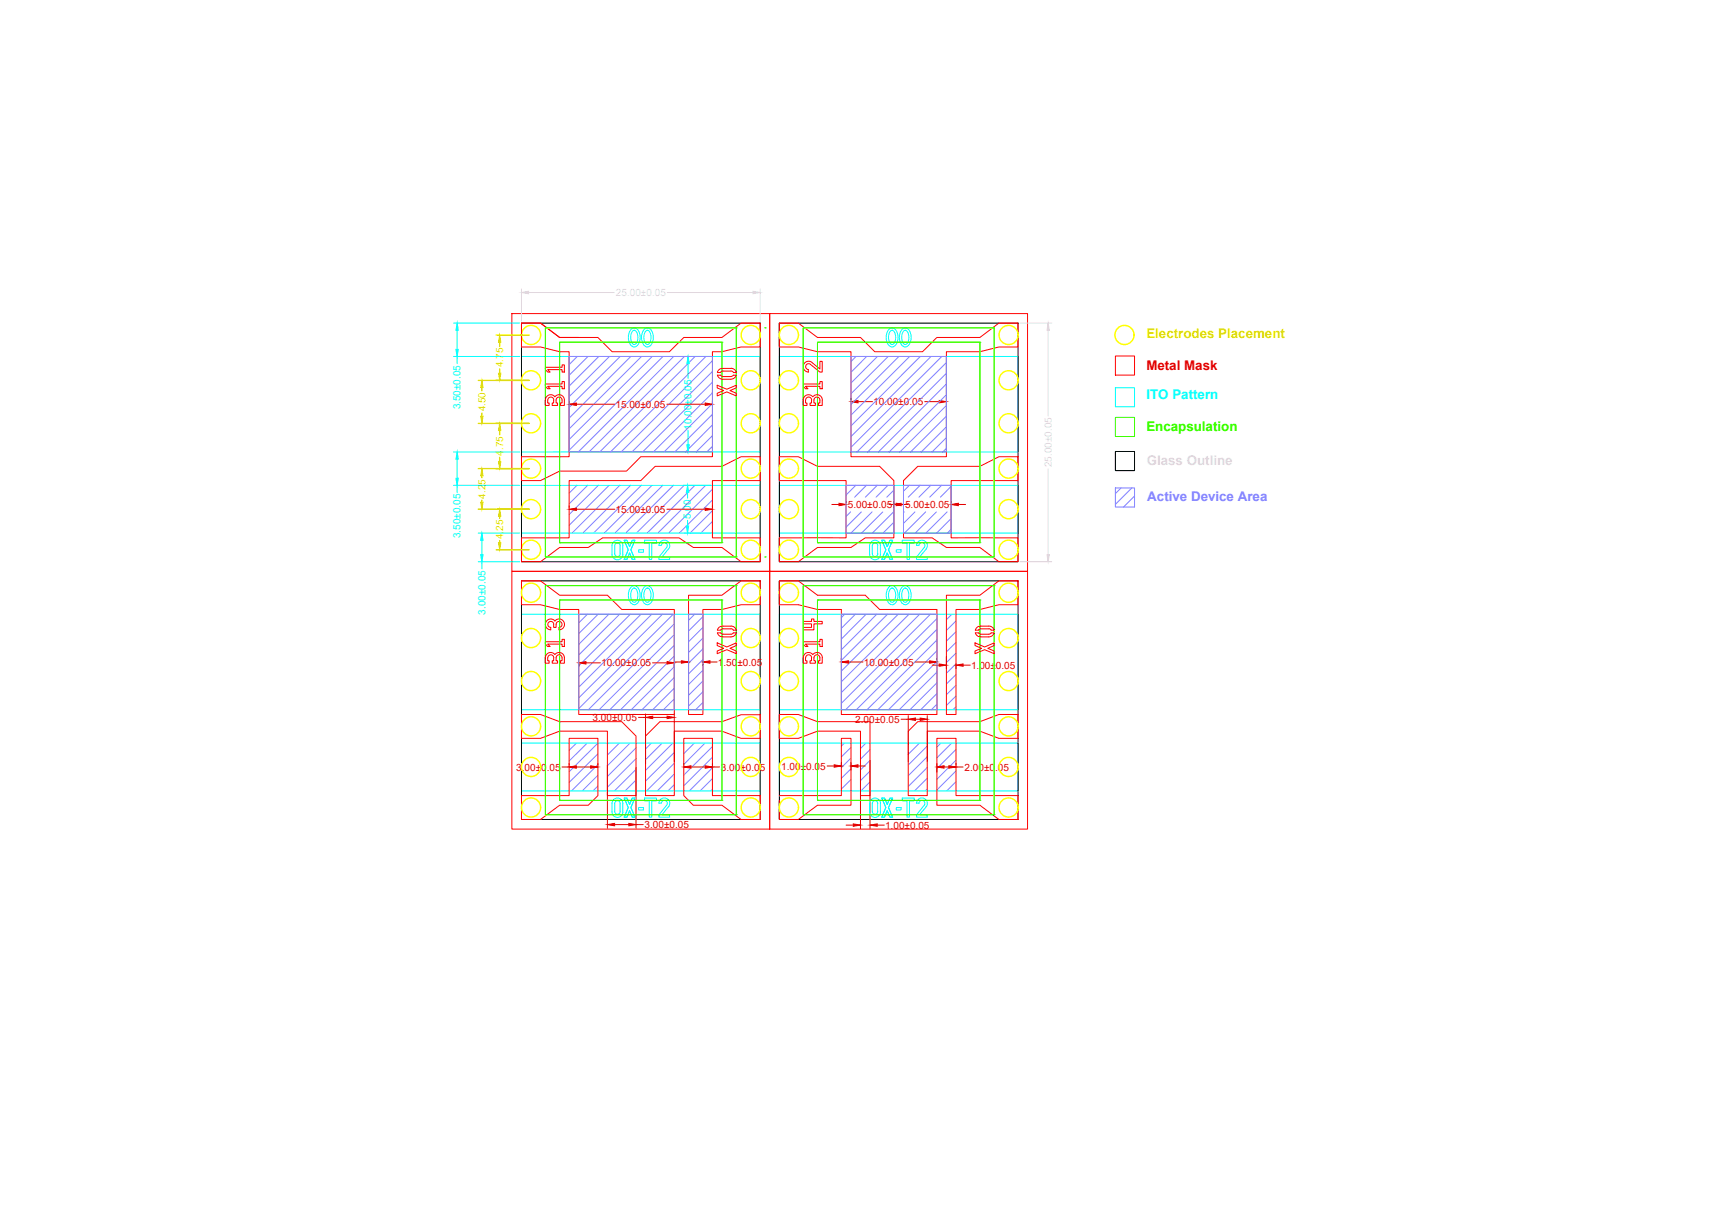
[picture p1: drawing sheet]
<svg xmlns="http://www.w3.org/2000/svg" width="297mm" height="210mm" viewBox="0 0 297 210" stroke-linecap="round" stroke-linejoin="round" font-family="sans-serif">
<!-- layer: Metal Mask edges -->
<g fill="none" stroke="#f00" stroke-width=".17">
<path d="M88.9 54.5h44.8v44.8h-44.8zM90.6 56.1h3.3l3.3 2.5h3.3M90.6 56.1h3.3l3.3 2.5h6.7l2.4 2.5h10l2.5-2.5h6.6l3.3-2.5h3.4v4.2h-3.4l-3.3 .8h-1.6v18.3h-12.5l-2.5 2.5h-11.6l-3.3 1.6h-3.3v-4.1h8.3v-18.3h-1.7l-3.3-.8h-3.3zM133.7 54.5h44.8v44.8h-44.8zM135.4 56.1h3.3l3.3 2.5h7.5l2.4 2.5h8.3l2.5-2.5h7.5l3.3-2.5h3.3v4.2h-3.3l-3.3 .8h-5.8v18.3h-16.6v-18.3h-5.8l-3.3-.8h-3.3zM94.7 63.8h2.9v-.4h.4v1.3h-.4v-.5h-2.5l.5 .5h-.5l-.4-.5zM94.7 66.7h2.9v-.4h.4v1.2h-.4v-.4h-2.5l.5 .4h-.5l-.4-.4zM96.4 68.9a.92 .92 0 0 0-1-.3 .92 .92 0 0 0-.7 .9v.9h.7v-.4h-.3v-.5a.53 .53 0 0 1 .6-.5 .53 .53 0 0 1 .5 .5v.5h-.3v.4h1v-.4h-.3v-.5a.52 .52 0 0 1 .5-.5 .52 .52 0 0 1 .5 .5v.5h-.2v.4h.6v-.9M96.4 68.9a.92 .92 0 0 1 1-.3 .92 .92 0 0 1 .6 .9M124.6 66.9l1.7 .7 1.6-.7v.5l-1.1 .5 1.1 .4v.5l-1.6-.7-1.7 .7v-.5l1.1-.4-1.1-.5zM124.6 65.2a.99 .99 0 0 0 1 .7h1.4a.94 .94 0 0 0 .9-.7h-.5M124.6 65.2h.6l.4 .2"/>
<path d="M124.6 64.7h.6M125.6 64.5h1.4M125.6 65.4h1.4M125.6 64.5l-.4 .2M127 64.5l.4 .2M127.4 64.7h.5M127.4 65.2l-.4 .2M127.9 64.7a.89 .89 0 0 0-.9-.7h-1.4a.94 .94 0 0 0-1 .7M135.4 79.4h3.3l3.3 1.6h10.8l2.5 2.5v10h-5l-2.5 1.6h-5.8l-3.3 2.5h-3.3v-4.1h11.6v-10h-11.6zM139.5 66.7h2.9v-.4h.4v1.2h-.4v-.4h-2.5l.4 .4h-.4l-.4-.4zM139.9 69.5a.51 .51 0 0 1 .6-.5 .51 .51 0 0 1 .5 .5v.5h-.3v.4h.9v-.4h-.2v-.5a.52 .52 0 0 1 .5-.5 .52 .52 0 0 1 .5 .5v.5h-.2v.4h.6v-.9M140.4 64.2v.5"/>
<path d="M141 63l1.4 1.1v-1.3h.4v1.9h-.4l-1.6-1.4a.51 .51 0 0 0-.8 .2 .51 .51 0 0 0 .4 .7M141.1 63a.94 .94 0 0 0-1.5 .4 .94 .94 0 0 0 .8 1.2M142.8 69.5a.94 .94 0 0 0-.6-.9 .94 .94 0 0 0-1 .3 .92 .92 0 0 0-1.1-.3 .92 .92 0 0 0-.6 .9v.9h.7v-.4h-.3v-.5M193.8 61.9h3.3v3.3h-3.3zM88.9 99.3h44.8v44.8h-44.8zM98.9 83.5h12.4l2.5-2.5h11.6l3.3-1.6h3.4v4.1h-8.3v10h8.3v4.1h-3.4l-3.3-2.5h-5l-2.4-1.6h-13.3l-2.5 1.6h-5l-3.3 2.5h-3.3v-4.1h8.3zM133.7 99.3h44.8v44.8h-44.8zM159.4 81h10.8l3.3-1.6h3.3v4.1h-11.6v10h11.6v4.1h-3.3l-3.3-2.5h-5.8l-2.5-1.6h-5v-10zM90.6 100.9h3.3l3.3 2.5h8.3l2.5 2.5h9.1v18.2h-16.6v-18.2h-3.3l-3.3-.8h-3.3zM94.7 111.5h2.9v-.4h.4v1.2h-.4v-.4h-2.5l.5 .4h-.5l-.4-.4zM96.4 113.7a.92 .92 0 0 0-1-.3 .92 .92 0 0 0-.7 .9v.9h.7v-.4h-.3v-.5a.53 .53 0 0 1 .6-.5 .53 .53 0 0 1 .5 .5v.5h-.3v.4h1v-.4h-.3v-.5a.52 .52 0 0 1 .5-.5 .52 .52 0 0 1 .5 .5v.5h-.2v.4h.6v-.9a.92 .92 0 0 0-.6-.9 .92 .92 0 0 0-1 .3M96.4 107.9a.94 .94 0 0 1 1.6 .2 .94 .94 0 0 1-.9 1.3v-.4a.52 .52 0 0 0 .5-.5 .52 .52 0 0 0-.5-.5 .52 .52 0 0 0-.5 .5v.5h-.4v-.5a.52 .52 0 0 0-.5-.5 .52 .52 0 0 0-.5 .5 .52 .52 0 0 0 .5 .5v.4a.94 .94 0 0 1-.9-1.3 .94 .94 0 0 1 1.6-.2"/>
<path d="M119.6 103.4h5.8l3.3-2.5h3.4v4.2h-3.4l-3.3 .8h-3.3v18.2h-2.5zM124.6 111.7l1.7 .7 1.6-.7v.5l-1.1 .5 1.1 .4v.5l-1.6-.7-1.7 .7v-.5l1.1-.4-1.1-.5zM124.6 110a.95 .95 0 0 0 1 .7h1.4a.94 .94 0 0 0 .9-.7h-.5M124.6 109.5h.6M125.2 109.5l.4-.3 1.5 .1 .3 .2M127.4 109.5h.5M127.4 110l-.4 .2h-1.4l-.4-.2h-.6M127.9 109.5a.89 .89 0 0 0-.9-.7h-1.4a.94 .94 0 0 0-1 .7M135.4 100.9h3.3l3.3 2.5h8.3l2.5 2.5h9.9v18.2h-16.6v-18.2h-4.1l-3.3-.8h-3.3zM139.5 108h1.5v-.4h.4v.4h1.4v.4h-1.4v1h-1.9v-.4h1.5v-.6h-1.5zM139.5 111.5h2.9v-.4h.4v1.2h-.4v-.4h-2.5l.4 .4h-.4l-.4-.4zM139.9 114.3a.51 .51 0 0 1 .6-.5 .51 .51 0 0 1 .5 .5v.5h-.3v.4h.9v-.4h-.2v-.5a.52 .52 0 0 1 .5-.5 .52 .52 0 0 1 .5 .5v.5h-.2v.4h.6v-.9a.94 .94 0 0 0-.6-.9 .94 .94 0 0 0-1 .3 .92 .92 0 0 0-1.1-.3 .92 .92 0 0 0-.6 .9v.9h.7v-.4h-.3v-.5"/>
<path d="M164.4 103.4h5.8l3.3-2.5h3.3v4.2h-3.3l-3.3 .8h-4.1v18.2h-1.7zM169.4 111.7l1.6 .7 1.7-.7v.5l-1.1 .5 1.1 .4v.5l-1.7-.7-1.6 .7v-.5l1.1-.4-1.1-.5zM169.4 109.5h.6M170 109.5l.4-.3 1.5 .1 .3 .2M172.2 109.5h.5M172.2 110l-.4 .2h-1.4l-.4-.2h-.6a.94 .94 0 0 0 1 .7h1.4a.94 .94 0 0 0 .9-.7h-.5M172.7 109.5a.89 .89 0 0 0-.9-.7h-1.4a.94 .94 0 0 0-1 .7M90.6 124.1h3.3l3.3 1.3h10.8l2.5 2.5v10.3h-5v-11.2h-8.3l-3.3 1.3h-3.3zM98.9 128.3h5v9.9l-1.7 1.7h-5l-3.3 2.5h-3.3v-4.2h8.3zM112.1 127.9l2.5-2.5h10.8l3.3-1.2h3.4v4.1h-3.4l-3.3-1.3h-8.3v11.2h-5zM118.8 128.3h5v9.9h8.3v4.2h-3.4l-3.3-2.5h-5l-1.6-1.7zM135.4 138.2h10.7v-9.9h1.7v11.6h-5.8l-3.3 2.5h-3.3v-3.3"/>
<path d="M135.4 124.1h3.3l3.3 1.3h9.1v12.8h-1.6v-11.2h-7.5l-3.3 1.3h-3.3zM157.8 127l1.6-1.6h10.8l3.3-1.3h3.3v4.2h-3.3l-3.3-1.3h-9.1v11.2h-3.3zM162.7 128.3h3.4v9.9h10.7v4.2h-3.3l-3.3-2.5h-7.5z"/>
</g>
<!-- layer: Metal Dimensions -->
<g fill="none" stroke="#d00" stroke-width=".17">
<path d="M98.9 69.6v.3M100.1 70.2h6.7M115.8 70.2h6.7M123.8 69.6v.3M147.8 69.2v.3M149 69.8h2.6M160.6 69.8h2.5M164.4 69.2v.3M98.9 87.9v.3M100.1 88.5h6.7M115.8 88.5h6.7M123.8 87.9v.3"/>
<path d="M144.5 87.7h1.2M147 87v.3M154.4 87.7h1.3M155.3 87v1.2M156.5 87.7h1.3M156.9 87v1.2M165.2 87v.3M166.5 87.7h1.2M100.5 115.3v.5M101.8 115.2h2.5M113.3 115.2h2.6M117.1 115.3v.5"/>
<path d="M117.1 115h1.3M119.6 114.1v1.6M122.1 115.3v.4M123.3 115h1.3M146.1 114.4v.3M147.4 115h2.5M159 115h2.5M161.9 115.6h1.2M162.7 114.4v.3M164.4 114.1v2.1M166.1 115.3v.9M167.3 115.6h1.2"/>
<path d="M97.6 133.3h1.3M98.9 132.7v.3M100.1 133.3h2.5M103.9 132.7v.3M105.5 133v10.9M110.5 133.4v10.5M110.9 124.7h1.2M112.1 124v8.8M113.4 124.7h2.5M117.1 124v8.3M118.8 132.7v.3M120 133.3h2.5"/>
<path d="M123.8 132.7v.3M123.8 133.3h1.2M143.7 133.1h1.2M146.1 132.5v.5M147.8 132.5v1.3M149 133.1h1.3M149.5 133v11M151.1 132.1v11.9M156.5 125h1.3M157.8 124.4v7.9M159 125h.8M161.1 124.4v7.9"/>
<path d="M162.7 132.7v1.5M164 133.3h.8M166.1 133.3h1.2M166.1 132.7v.3M106.8 143.3h2.4M110.5 143.3h1.2M147 143.4h1.2M152.4 143.4h1.2"/>
</g>
<g fill="#d00" stroke="#d00" stroke-width=".17">
<path d="M147.8 69.8l1.2-.2v.4z"/>
<path d="M163.1 69.6l1.3 .2-1.3 .2z"/>
<path d="M155.3 87.7l1.2-.3v.5z"/>
<path d="M145.7 87.4l1.3 .3-1.3 .2z"/>
<path d="M155.7 87.4l1.2 .3-1.2 .2z"/>
<path d="M165.2 87.7l1.3-.3v.5z"/>
<path d="M98.9 70.2l1.2-.2v.4z"/>
<path d="M122.5 70l1.3 .2-1.3 .2z"/>
<path d="M98.9 88.5l1.2-.2v.4z"/>
<path d="M122.5 88.3l1.3 .2-1.3 .2z"/>
<path d="M100.5 115.2l1.3-.2v.4z"/>
<path d="M115.9 115l1.2 .2-1.2 .2z"/>
<path d="M102.6 133.1l1.3 .2-1.3 .2z"/>
<path d="M98.9 133.3l1.2-.2v.4z"/>
<path d="M105.5 143.3l1.3-.2v.4z"/>
<path d="M109.2 143.1l1.3 .2-1.3 .2z"/>
<path d="M115.9 124.4l1.2 .3-1.2 .2z"/>
<path d="M112.1 124.7l1.3-.3v.5z"/>
<path d="M118.8 133.3l1.2-.2v.4z"/>
<path d="M122.5 133.1l1.3 .2-1.3 .2z"/>
<path d="M118.4 114.8l1.2 .2-1.2 .2z"/>
<path d="M122.1 115l1.2-.2v.4z"/>
<path d="M147.8 133.1l1.2-.2v.4z"/>
<path d="M144.9 132.9l1.2 .2-1.2 .2z"/>
<path d="M148.2 143.2l1.3 .2-1.3 .2z"/>
<path d="M151.1 143.4l1.3-.2v.4z"/>
<path d="M159.8 124.8l1.3 .2-1.3 .2z"/>
<path d="M157.8 125l1.2-.2v.4z"/>
<path d="M162.7 133.3l1.3-.2v.4z"/>
<path d="M164.8 133.1l1.3 .2-1.3 .2z"/>
<path d="M163.1 115.4l1.3 .2-1.3 .2z"/>
<path d="M166.1 115.6l1.2-.2v.4z"/>
<path d="M161.5 114.8l1.2 .2-1.2 .2z"/>
<path d="M146.1 115l1.3-.2v.4z"/>
</g>
<!-- layer: Active Device Area -->
<g fill="none" stroke="#7f7fff" stroke-width=".17">
<path d="M98.9 61.9h24.9v16.6h-24.9zM100.3 61.9l-1.4 1.5M102.1 61.9l-3.2 3.3M104 61.9l-5.1 5.2M105.9 61.9l-7 7M107.7 61.9l-8.8 8.9M109.6 61.9l-10.7 10.8M111.4 61.9l-12.5 12.6M113.3 61.9l-14.4 14.5M115.2 61.9l-16.3 16.3M117 61.9l-16.5 16.6M118.9 61.9l-16.6 16.6"/>
<path d="M120.7 61.9l-16.5 16.6M122.6 61.9l-16.5 16.6M123.8 62.7l-15.9 15.8M123.8 64.5l-14 14M123.8 66.4l-12.2 12.1M123.8 68.3l-10.3 10.2M123.8 70.1l-8.4 8.4M123.8 72l-6.6 6.5M123.8 73.8l-4.7 4.7M123.8 75.7l-2.9 2.8M123.8 77.6l-1 .9M147.8 61.9h16.6v16.6h-16.6z"/>
<path d="M148.7 61.9l-.9 .9M150.6 61.9l-2.8 2.8M152.4 61.9l-4.6 4.7M154.3 61.9l-6.5 6.5M156.1 61.9l-8.3 8.4M158 61.9l-10.2 10.2M159.9 61.9l-12.1 12.1M161.7 61.9l-13.9 14M163.6 61.9l-15.8 15.8M164.4 68.6l-10 9.9M164.4 70.4l-8.1 8.1M164.4 74.2l-4.4 4.3"/>
<path d="M164.4 76l-2.5 2.5M164.4 77.9l-.6 .6M164.4 63l-15.5 15.5M164.4 64.9l-13.7 13.6M164.4 66.7l-11.8 11.8M164.4 72.3l-6.2 6.2M100.2 84.3l-1.3 1.4M102.1 84.3l-3.2 3.3M103.9 84.3l-5 5.1M105.8 84.3l-6.9 7M107.7 84.3l-8.3 8.3M109.5 84.3l-8.3 8.3"/>
<path d="M111.4 84.3l-8.3 8.3M113.3 84.3l-8.3 8.3M115.1 84.3l-8.3 8.3M117 84.3l-8.3 8.3M118.8 84.3l-8.3 8.3M120.7 84.3l-8.3 8.3M122.6 84.3l-8.3 8.3M123.8 85l-7.7 7.6M123.8 86.9l-5.8 5.7M123.8 88.7l-3.9 3.9M123.8 90.6l-2.1 2M123.8 92.5l-.2 .1"/>
<path d="M147 84.3h8.3v8.3h-8.3zM147.8 88.9l-.8 .8M148.6 84.3l-1.6 1.7M149.6 88.9l-2.6 2.7M150.5 84.3l-2 2.1M151.5 88.9l-3.7 3.7M152.4 84.3l-2.1 2.1M153.3 88.9l-3.6 3.7M154.2 84.3l-2 2.1M155.2 88.9l-3.7 3.7M155.3 85.2l-1.3 1.2M155.3 90.7l-1.9 1.9"/>
<path d="M155.3 92.6h.1M156.9 84.3h8.3v8.3h-8.3zM157.1 88.9l-.2 .2M158 84.3l-1.1 1.1M158.9 88.9l-2 2M159.8 84.3l-2 2.1M160.8 88.9l-3.7 3.7M161.7 84.3l-2.1 2.1M162.7 88.9l-3.7 3.7M163.5 84.3l-2 2.1M164.5 88.9l-3.7 3.7M165.2 84.5l-1.8 1.9"/>
<path d="M165.2 86.4h.1M165.2 90.1l-2.5 2.5M165.2 92l-.6 .6M193.8 84.8h3.3v3.3h-3.3zM194.7 84.8l-.9 1M196.6 84.8l-2.8 2.8M197.1 88.1h-.1M197.1 86.2l-1.9 1.9M100.5 106.7h16.6v16.6h-16.6zM102 106.7l-1.5 1.5M103.9 106.7l-3.4 3.4M105.8 106.7l-5.3 5.3"/>
<path d="M107.6 106.7l-7.1 7.1M109.5 106.7l-9 9M111.4 106.7l-10.9 10.8M113.2 106.7l-12.7 12.7M115.1 106.7l-14.6 14.6M116.9 106.7l-16.4 16.4M117.1 115.9l-7.4 7.4M117.1 117.7l-5.6 5.6M117.1 119.6l-3.7 3.7M117.1 108.4l-14.9 14.9M117.1 110.3l-13 13M117.1 112.1l-11.2 11.2"/>
<path d="M117.1 114l-9.3 9.3M119.6 106.7h2.5v16.6h-2.5zM120.7 106.7l-1.1 1.1M122.1 110.9l-2.5 2.5M122.1 112.7l-2.5 2.5M122.1 114.6l-2.5 2.5M122.1 116.5l-2.5 2.5M122.1 118.3l-2.5 2.5M122.1 107.2l-2.5 2.5M122.1 109l-2.5 2.5M146.1 106.7h16.6v16.6h-16.6zM146.7 106.7l-.6 .6"/>
<path d="M148.6 106.7l-2.5 2.5M150.4 106.7l-4.3 4.3M152.3 106.7l-6.2 6.2M154.2 106.7l-8.1 8.1M156 106.7l-9.9 9.9M157.9 106.7l-11.8 11.8M159.8 106.7l-13.7 13.6M161.6 106.7l-15.5 15.5M162.7 107.5l-15.8 15.8M162.7 109.4l-13.9 13.9M162.7 111.2l-12.1 12.1M162.7 113.1l-10.2 10.2"/>
<path d="M162.7 114.9l-8.4 8.4M162.7 116.8l-6.5 6.5M162.7 118.6l-4.6 4.7M165.3 106.7l-.9 1M166.1 107.9l-1.7 1.6M166.1 109.8l-1.7 1.6M166.1 111.6l-1.7 1.7M166.1 113.5l-1.7 1.6M166.1 115.3l-1.7 1.7M166.1 117.2l-1.7 1.7M166.1 119.1l-1.7 1.6M100.1 129.1l-1.2 1.3"/>
<path d="M102 129.1l-3.1 3.1M103.9 132.8l-4.6 4.6M103.9 136.6l-.9 .8M103.9 129.1l-5 5M103.9 131l-5 5M103.9 134.7l-2.8 2.7M105.7 129.1l-.2 .2M107.6 129.1l-2.1 2.1M109.4 129.1l-3.9 4M110.5 129.9l-5 5M110.5 131.8l-5 5M110.5 135.5l-1.9 1.9"/>
<path d="M110.5 137.4h.1M110.5 133.7l-3.8 3.7M113.1 129.1l-1 1M115 129.1l-2.9 2.9M116.9 129.1l-4.8 4.8M117.1 121.4l-1.9 1.9M117.1 123.3h.1M117.1 134.5l-2.9 2.9M117.1 130.8l-5 4.9M117.1 132.6l-4.8 4.8M117.1 136.3l-1.1 1.1M120.6 129.1l-1.8 1.9"/>
<path d="M122.1 120.2l-2.5 2.5M122.1 122.1l-1.3 1.2M122.5 129.1l-3.7 3.7M123.8 129.7l-5 5M123.8 131.6l-5 5M123.8 133.4l-4 4M123.8 135.3l-2.2 2.1M123.8 137.1l-.3 .3M146.7 129.1l-.6 .6M147.8 129.9l-1.7 1.6M147.8 131.7l-1.7 1.7M147.8 133.6l-1.7 1.6"/>
<path d="M147.8 135.5l-1.7 1.6M147.8 137.3l-.1 .1M150.4 129.1l-.9 1M151.1 130.3l-1.6 1.6M151.1 132.1l-1.6 1.7M151.1 134l-1.6 1.6M151.1 135.9l-1.5 1.5M157.9 129.1l-.1 .1M159.7 129.1l-1.9 2M161.1 129.6l-3.3 3.3M161.1 131.5l-3.3 3.3M161.1 133.4l-3.3 3.3"/>
<path d="M161.1 135.2l-2.2 2.2M161.1 137.1l-.4 .3M162.7 120.5l-2.8 2.8M162.7 122.4l-.9 .9M163.4 129.1l-.7 .7M165.3 129.1l-2.6 2.6M166.1 120.9l-1.7 1.7M166.1 122.8l-.6 .5M166.1 130.2l-3.4 3.3M166.1 132.1l-3.4 3.3M166.1 133.9l-3.4 3.4M166.1 135.8l-1.6 1.6"/>
</g>
<!-- layer: ITO -->
<g fill="none" stroke="#0ff" stroke-width=".17">
<path d="M109.6 57.3a.8 .8 0 0 1 .8-.3 .8 .8 0 0 1 .6 .6 2.15 2.15 0 0 1-.5 2.6 .85 .85 0 0 1-1.2-.6 2.42 2.42 0 0 1 .3-2.3zM109.9 57.5l.3-.1a1.54 1.54 0 0 1 0 2.5 1.59 1.59 0 0 1-.3-2.4zM111.9 57.3a.8 .8 0 0 1 .8-.3 .8 .8 0 0 1 .6 .6 2.15 2.15 0 0 1-.5 2.6 .85 .85 0 0 1-1.2-.6 2.42 2.42 0 0 1 .3-2.3zM112.2 57.5l.3-.1a1.54 1.54 0 0 1 0 2.5 1.59 1.59 0 0 1-.3-2.4zM154.4 57.3a.8 .8 0 0 1 .8-.3 .8 .8 0 0 1 .6 .6 2.15 2.15 0 0 1-.5 2.6 .85 .85 0 0 1-1.2-.6 2.42 2.42 0 0 1 .3-2.3zM154.7 57.5l.3-.1a1.54 1.54 0 0 1 0 2.5 1.59 1.59 0 0 1-.3-2.4zM156.6 57.3a.8 .8 0 0 1 .9-.3 .8 .8 0 0 1 .6 .6 2.15 2.15 0 0 1-.5 2.6 .85 .85 0 0 1-1.2-.6 2.42 2.42 0 0 1 .2-2.3zM157 57.5l.3-.1a1.54 1.54 0 0 1 0 2.5 1.59 1.59 0 0 1-.3-2.4zM90.6 61.9h41.5v16.6h-41.5zM135.4 61.9h41.4v16.6h-41.4zM193.8 67.4h3.3v3.3h-3.3zM90.6 84.3h41.5v8.3h-41.5z"/>
<path d="M106.6 94.2a.93 .93 0 0 1 1-.2 .93 .93 0 0 1 .6 .8v1.5a.94 .94 0 0 1-.9 1 .94 .94 0 0 1-1-1v-1.5zM107.7 94.8v1.4M107.7 94.8a.48 .48 0 0 0-.5-.5 .48 .48 0 0 0-.4 .5v1.4a.48 .48 0 0 0 .5 .5 .48 .48 0 0 0 .4-.5M108.4 93.9h.5l.5 1.1 .4-1.1h.5l-.7 1.6 .7 1.7h-.5l-.4-1.1-.5 1.1h-.5l.7-1.7zM110.9 95.5h.9v.5h-.9zM112 93.9h2v.5h-.8v2.8h-.4v-2.8h-.8zM114.9 94.8h-.4a.94 .94 0 0 1 1.2-.9 .94 .94 0 0 1 .4 1.5l-1.1 1.4h1.3v.4h-1.8v-.4l1.3-1.6M114.9 94.8a.52 .52 0 0 1 .7-.5 .52 .52 0 0 1 .2 .8M135.4 84.3h41.4v8.3h-41.4zM151.6 94.6a.46 .46 0 0 1 .5-.2 .46 .46 0 0 1 .4 .4v1.4a.48 .48 0 0 1-.5 .5 .48 .48 0 0 1-.5-.5zM152.9 94.8v1.5M152.9 94.8a.94 .94 0 0 0-.9-.9 .94 .94 0 0 0-.9 .9v1.5a.94 .94 0 0 0 .9 1 .94 .94 0 0 0 .9-1"/>
<path d="M153.2 93.9h.4l.5 1.1 .5-1.1h.5l-.8 1.6 .8 1.7h-.5l-.5-1.1-.5 1.1h-.4l.7-1.7zM155.7 95.5h.8v.5h-.8zM156.7 93.9h2.1v.5h-.8v2.8h-.4v-2.8h-.9zM159.4 94.2a.94 .94 0 0 1 1.3-.1 .94 .94 0 0 1 .2 1.3l-1.2 1.4h1.4v.4h-1.9v-.4l1.4-1.7a.52 .52 0 0 0-.3-.8 .52 .52 0 0 0-.7 .5h-.4zM90.6 106.7h41.5v16.6h-41.5zM109.6 102.1a.8 .8 0 0 1 .8-.3 .8 .8 0 0 1 .6 .6 2.15 2.15 0 0 1-.5 2.6 .85 .85 0 0 1-1.2-.6 2.42 2.42 0 0 1 .3-2.3zM109.9 102.3l.3-.1a1.54 1.54 0 0 1 0 2.5 1.59 1.59 0 0 1-.3-2.4zM111.9 102.1a.8 .8 0 0 1 .8-.3 .8 .8 0 0 1 .6 .6 2.15 2.15 0 0 1-.5 2.6 .85 .85 0 0 1-1.2-.6 2.42 2.42 0 0 1 .3-2.3zM112.2 102.3l.3-.1a1.54 1.54 0 0 1 0 2.5 1.59 1.59 0 0 1-.3-2.4zM135.4 106.7h41.4v16.6h-41.4zM154.4 102.1a.8 .8 0 0 1 .8-.3 .8 .8 0 0 1 .6 .6 2.15 2.15 0 0 1-.5 2.6 .85 .85 0 0 1-1.2-.6 2.42 2.42 0 0 1 .3-2.3zM154.7 102.3l.3-.1a1.54 1.54 0 0 1 0 2.5 1.59 1.59 0 0 1-.3-2.4z"/>
<path d="M156.6 102.1a.8 .8 0 0 1 .9-.3 .8 .8 0 0 1 .6 .6 2.15 2.15 0 0 1-.5 2.6 .85 .85 0 0 1-1.2-.6 2.42 2.42 0 0 1 .2-2.3zM157 102.3l.3-.1a1.54 1.54 0 0 1 0 2.5 1.59 1.59 0 0 1-.3-2.4zM90.6 129.1h41.5v8.3h-41.5zM106.6 138.9a.93 .93 0 0 1 1-.2 .93 .93 0 0 1 .6 .9v1.5a.94 .94 0 0 1-.9 .9 .94 .94 0 0 1-1-.9v-1.5zM107.7 139.6v1.4M107.7 139.6a.48 .48 0 0 0-.5-.5 .48 .48 0 0 0-.4 .5v1.4a.48 .48 0 0 0 .5 .5 .48 .48 0 0 0 .4-.5M108.4 138.7h.5l.5 1.1 .4-1.1h.5l-.7 1.6 .7 1.7h-.5l-.4-1.1-.5 1.1h-.5l.7-1.7zM112 138.7h2v.5h-.8v2.8h-.4v-2.8h-.8zM114.5 139.6h.4M114.5 139.6a.94 .94 0 0 1 1.2-.9 .94 .94 0 0 1 .4 1.5l-1.1 1.4h1.3v.4h-1.8v-.4l1.3-1.7M114.9 139.6a.52 .52 0 0 1 .7-.5 .52 .52 0 0 1 .2 .8M135.4 129.1h41.4v8.3h-41.4z"/>
<path d="M151.6 139.4a.46 .46 0 0 1 .5-.2 .46 .46 0 0 1 .4 .4v1.4a.48 .48 0 0 1-.5 .5 .48 .48 0 0 1-.5-.5zM152.9 139.6v1.5M152.9 139.6a.94 .94 0 0 0-.9-.9 .94 .94 0 0 0-.9 .9v1.5a.94 .94 0 0 0 .9 .9 .94 .94 0 0 0 .9-.9M153.2 138.7h.4l.5 1.1 .5-1.1h.5l-.8 1.6 .8 1.7h-.5l-.5-1.1-.5 1.1h-.4l.7-1.7zM156.7 138.7h2.1v.5h-.8v2.8h-.4v-2.8h-.9zM159.2 139.6h.4M159.6 139.6a.52 .52 0 0 1 .7-.5 .52 .52 0 0 1 .2 .8l-1.3 1.7v.4h1.9v-.4h-1.4l1.2-1.4a.94 .94 0 0 0-.4-1.5 .94 .94 0 0 0-1.3 .9M110.9 140.3h.9v.4h-.9zM155.7 140.3h.8v.4h-.8z"/>
</g>
<!-- layer: Glass Edges -->
<path d="M90.6 56.1h41.5v41.5h-41.5zM135.4 56.1h41.4v41.5h-41.4zM193.8 78.5h3.3v3.3h-3.3zM90.6 100.9h41.5v41.5h-41.5zM135.4 100.9h41.4v41.5h-41.4z" fill="none" stroke="#000" stroke-width=".17"/>
<!-- layer: ITO Dimensions -->
<g fill="none" stroke="#0dd" stroke-width=".17">
<path d="M78.8 56.1h11.5M79.4 57.4v3.3M78.8 78.5h11.5M78.8 61.9h11.5M79.4 61.9v1.3M79.4 79.8v3.3M118.9 78.5h4.5M118.9 61.9h4.5M119.5 63.2v2.5M119.5 74.8v2.5M78.8 84.3h11.5M79.4 84.3v1.3"/>
<path d="M83.1 92.6h7.2M83.1 97.6h7.2M83.7 93.9v2.5M83.7 97.6v1.3M118.8 84.3h4.6M118.8 92.6h4.6M119.4 85.6v1M119.4 90.4v1"/>
</g>
<g fill="#0dd" stroke="#0dd" stroke-width=".17">
<path d="M119.3 77.3h.4l-.2 1.2z"/>
<path d="M119.5 61.9l.2 1.3h-.4z"/>
<path d="M119.4 84.3l.2 1.3h-.4z"/>
<path d="M119.2 91.4h.4l-.2 1.2z"/>
<path d="M79.4 56.1l.2 1.3h-.4z"/>
<path d="M79.2 60.7h.4l-.2 1.2z"/>
<path d="M83.7 92.6l.2 1.3h-.4z"/>
<path d="M83.5 96.4h.4l-.2 1.2z"/>
<path d="M79.4 78.5l.2 1.3h-.4z"/>
<path d="M79.2 83.1h.4l-.2 1.2z"/>
</g>
<!-- layer: Electrodes -->
<g fill="none" stroke="#ff0" stroke-width=".25">
<circle cx="92.2" cy="58.2" r="1.66"/>
<circle cx="130.4" cy="58.2" r="1.66"/>
<circle cx="137" cy="58.2" r="1.66"/>
<circle cx="175.2" cy="58.2" r="1.66"/>
<circle cx="195.3" cy="58.2" r="1.66"/>
<circle cx="92.2" cy="66.1" r="1.66"/>
<circle cx="92.2" cy="73.6" r="1.66"/>
<circle cx="130.4" cy="73.6" r="1.66"/>
<circle cx="130.4" cy="66.1" r="1.66"/>
<circle cx="137" cy="73.6" r="1.66"/>
<circle cx="137" cy="66.1" r="1.66"/>
<circle cx="175.2" cy="66.1" r="1.66"/>
<circle cx="175.2" cy="73.6" r="1.66"/>
<circle cx="92.2" cy="88.5" r="1.66"/>
<circle cx="92.2" cy="95.5" r="1.66"/>
<circle cx="92.2" cy="81.4" r="1.66"/>
<circle cx="130.4" cy="88.5" r="1.66"/>
<circle cx="130.4" cy="81.4" r="1.66"/>
<circle cx="130.4" cy="95.5" r="1.66"/>
<circle cx="137" cy="88.5" r="1.66"/>
<circle cx="137" cy="95.5" r="1.66"/>
<circle cx="137" cy="81.4" r="1.66"/>
<circle cx="175.2" cy="81.4" r="1.66"/>
<circle cx="175.2" cy="95.5" r="1.66"/>
<circle cx="175.2" cy="88.5" r="1.66"/>
<circle cx="92.2" cy="103" r="1.66"/>
<circle cx="92.2" cy="118.3" r="1.66"/>
<circle cx="92.2" cy="110.9" r="1.66"/>
<circle cx="130.4" cy="103" r="1.66"/>
<circle cx="130.4" cy="110.9" r="1.66"/>
<circle cx="130.4" cy="118.3" r="1.66"/>
<circle cx="137" cy="103" r="1.66"/>
<circle cx="137" cy="110.9" r="1.66"/>
<circle cx="137" cy="118.3" r="1.66"/>
<circle cx="175.2" cy="103" r="1.66"/>
<circle cx="175.2" cy="110.9" r="1.66"/>
<circle cx="175.2" cy="118.3" r="1.66"/>
<circle cx="92.2" cy="133.3" r="1.66"/>
<circle cx="92.2" cy="126.2" r="1.66"/>
<circle cx="130.4" cy="133.3" r="1.66"/>
<circle cx="130.4" cy="126.2" r="1.66"/>
<circle cx="137" cy="126.2" r="1.66"/>
<circle cx="137" cy="133.3" r="1.66"/>
<circle cx="175.2" cy="133.3" r="1.66"/>
<circle cx="175.2" cy="126.2" r="1.66"/>
<circle cx="92.2" cy="140.3" r="1.66"/>
<circle cx="130.4" cy="140.3" r="1.66"/>
<circle cx="137" cy="140.3" r="1.66"/>
<circle cx="175.2" cy="140.3" r="1.66"/>
</g>
<!-- layer: Electrodes Dimensions -->
<g fill="none" stroke="#dd0" stroke-width=".25">
<path d="M86.2 58.2h5.7M86.8 59.5v.7M83.1 66.1h8.8M83.1 73.6h8.8M83.7 67.3v.6M83.7 71.8v.5M86.8 64.1v.8M86.8 74.8v.8M86.8 79.5v.7M83.1 81.4h8.8M83.1 88.5h8.8M83.7 82.7v.3"/>
<path d="M83.7 86.9v.4M86.2 95.5h5.7M86.8 89.7v.4M86.8 94v.3"/>
</g>
<g fill="#dd0" stroke="#dd0" stroke-width=".17">
<path d="M86.8 58.2l.2 1.3h-.4z"/>
<path d="M86.6 64.9h.4l-.2 1.2z"/>
<path d="M83.7 66.1l.2 1.2h-.4z"/>
<path d="M83.5 72.3h.4l-.2 1.3z"/>
<path d="M86.8 73.6l.2 1.2h-.4z"/>
<path d="M86.6 80.2h.4l-.2 1.2z"/>
<path d="M83.7 81.4l.2 1.3h-.4z"/>
<path d="M83.5 87.3h.4l-.2 1.2z"/>
<path d="M86.8 88.5l.2 1.2h-.4z"/>
<path d="M86.6 94.3h.4l-.2 1.2z"/>
</g>
<!-- layer: Encapsulation Can -->
<g fill="none" stroke="#3fff00" stroke-width=".17">
<path d="M94.7 57h33.2v39.8h-33.2zM94.7 57h.1M97.2 59.5h28.2v34.8h-28.2zM97.2 59.5h.1M125.4 59.5h.1M127.9 57h.1M139.5 57h33.2v39.8h-33.2zM142 59.5h28.2v34.8h-28.2zM142 59.5h.1M170.2 59.5h.1M193.8 72.5h3.3v3.3h-3.3zM94.7 96.8h.1"/>
<path d="M97.2 94.3h.1M125.4 94.3h.1M127.9 96.8h.1M142 94.3h.1M170.2 94.3h.1M94.7 101.8h33.2v39.8h-33.2zM94.7 101.8h.1M97.2 104.3h28.2v34.8h-28.2zM97.2 104.3h.1M125.4 104.3h.1M127.9 101.8h.1M139.5 101.8h33.2v39.8h-33.2z"/>
<path d="M142 104.3h28.2v34.8h-28.2zM142 104.3h.1M170.2 104.3h.1M172.7 101.8h.1M97.2 139.1h.1M125.4 139.1h.1M142 139.1h.1M170.2 139.1h.1M94.7 141.6h.1M127.9 141.6h.1M172.7 141.6h.1"/>
</g>
<path d="M132.9 57h.1M132.9 96.8h.1" fill="none" stroke="#3fff00" stroke-width=".25"/>
<!-- layer: Glass Dimensions -->
<path d="M90.6 50.2v5.6M91.8 50.8h14.9M115.9 50.8h14.9M132.1 50.2v5.6M177.2 56.1h5.5M182.1 57.4v14.9M177.2 97.6h5.5M182.1 81.5v14.9" fill="none" stroke="#dcdcdc" stroke-width=".17"/>
<g fill="#dcdcdc" stroke="#dcdcdc" stroke-width=".17">
<path d="M90.6 50.8l1.2-.2v.4z"/>
<path d="M130.8 50.6l1.3 .2-1.3 .2z"/>
<path d="M182.1 56.1l.2 1.3h-.4z"/>
<path d="M181.9 96.4h.4l-.2 1.2z"/>
</g>
<text font-size="2.3" fill="#dd0" x="199.1" y="58.8">Electrodes Placement</text>
<text font-size="2.3" fill="#d00" x="199.1" y="64.3">Metal Mask</text>
<text font-size="2.3" fill="#0dd" x="199.2" y="69.3">ITO Pattern</text>
<text font-size="2.3" fill="#0d0" x="199.1" y="74.9">Encapsulation</text>
<text font-size="2.3" fill="#7f7fff" x="199.3" y="87">Active Device Area</text>
<g font-size="1.7" fill="#dd0">
<text x="87.4" y="63.8" transform="rotate(-90 87.4 63.8)">4.75</text>
<text x="84.3" y="71.5" transform="rotate(-90 84.3 71.5)">4.50</text>
<text x="87.4" y="79.2" transform="rotate(-90 87.4 79.2)">4.75</text>
<text x="84.3" y="86.6" transform="rotate(-90 84.3 86.6)">4.25</text>
<text x="87.4" y="93.7" transform="rotate(-90 87.4 93.7)">4.25</text>
</g>
<g font-size="1.7" fill="#0dd">
<text x="80" y="71.1" transform="rotate(-90 80 71.1)">3.50±0.05</text>
<text x="120.1" y="74.6" transform="rotate(-90 120.1 74.6)">10.00±0.05</text>
<text x="80" y="93.5" transform="rotate(-90 80 93.5)">3.50±0.05</text>
<text x="120" y="90.2" transform="rotate(-90 120 90.2)">5.00</text>
<text x="84.3" y="106.8" transform="rotate(-90 84.3 106.8)">3.00±0.05</text>
</g>
<g font-size="1.7" fill="#d00">
<text x="106.9" y="70.9">15.00±0.05</text>
<text x="151.7" y="70.4">10.00±0.05</text>
<text x="106.9" y="89.1">15.00±0.05</text>
<text x="147.3" y="88.3">5.00±0.05</text>
<text x="157.2" y="88.3">5.00±0.05</text>
<text x="104.4" y="115.8">10.00±0.05</text>
<text x="124.7" y="115.6">1.50±0.05</text>
<text x="150" y="115.6">10.00±0.05</text>
<text x="168.7" y="116.2">1.00±0.05</text>
<text x="102.9" y="125.3">3.00±0.05</text>
<text x="148.6" y="125.6">2.00±0.05</text>
<text x="89.7" y="133.9">3.00±0.05</text>
<text x="125.2" y="133.9">3.00±0.05</text>
<text x="135.7" y="133.7">1.00±0.05</text>
<text x="167.5" y="133.9">2.00±0.05</text>
<text x="112" y="143.9">3.00±0.05</text>
<text x="153.7" y="144">1.00±0.05</text>
</g>
</svg>
